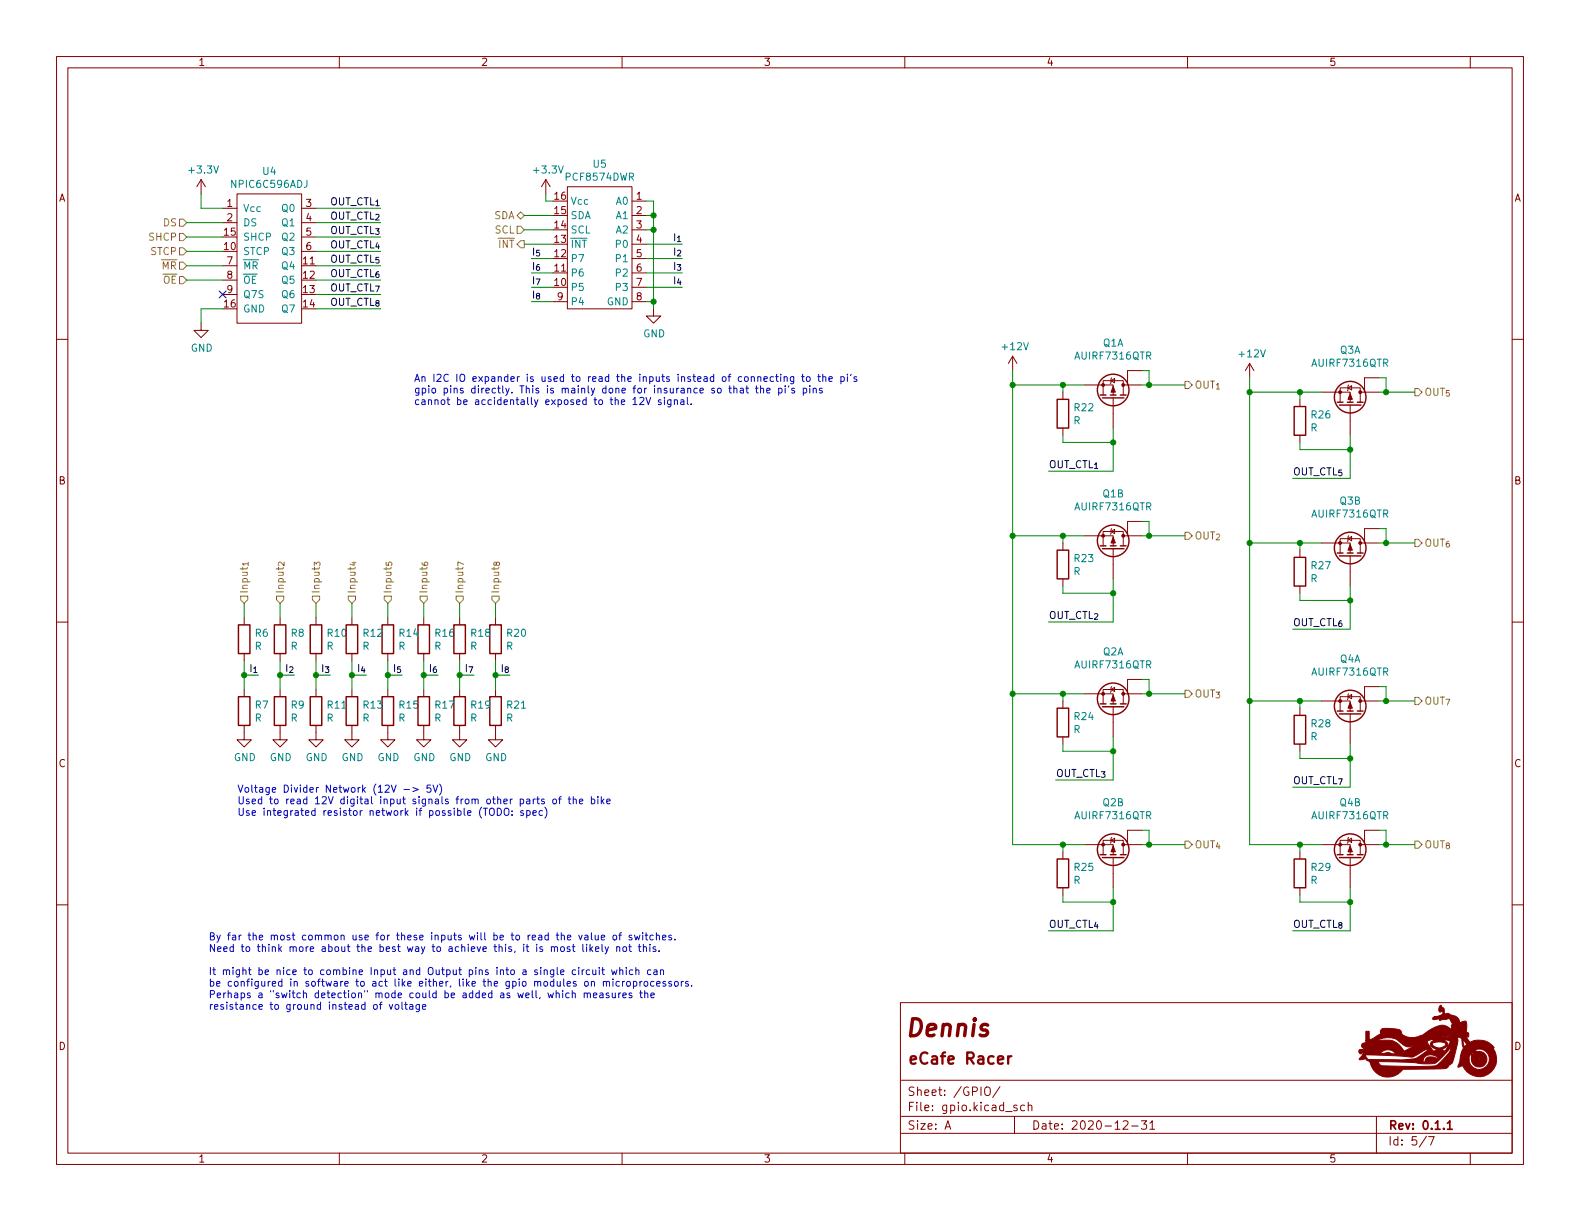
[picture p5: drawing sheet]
<svg xmlns="http://www.w3.org/2000/svg" width="279mm" height="216mm" viewBox="0 0 279 216" stroke-linecap="round" stroke-linejoin="round" font-family="sans-serif">
<g fill="none" stroke="#840000" stroke-width=".18">
<path d="M10 10h259.4v195.9h-259.4zM12 12h255.4v191.9h-255.4zM60 10v2M110 10v2M160 10v2M210 10v2M260 10v2M35.6 31.8l-.8 1.2M35.6 31.8v2.5M35.6 31.8l.7 1.2M39.4 36.8h2.5M39.4 39.4h2.5"/>
<path d="M41.9 34.3h11.4v22.9h-11.4zM53.3 36.8h2.6M53.3 39.4h2.6M96.5 31.8l-.7 1.2M96.5 31.8v2.5M96.5 31.8l.8 1.2M100.3 33h11.5v21.6h-11.5zM111.8 35.6h2.5M111.8 38.1h2.5M10 60h2M35.6 57.2v1.2h1.2l-1.2 1.3-1.3-1.3h1.3M39.4 47h2.5"/>
<path d="M39.4 49.5h2.5M39.4 52.1h2.5M53.3 41.9h2.6M53.3 44.5h2.6M97.8 48.3h2.5M97.8 53.3h2.5M99.4 52.3l-.2 .2h-.3l-.2-.2 .1-.5h.4l.2 .1a.84 .84 0 0 1-.3 1.1h-.3M111.8 40.6h2.5M111.8 43.2h2.5M111.8 45.7h2.5M111.8 48.3h2.5M111.8 50.8h2.5"/>
<path d="M111.8 53.3h2.5M115.6 54.6v1.3h1.2l-1.2 1.3-1.3-1.3h1.3M267.4 60h2M179.1 63l-.8 1.3M179.1 63v2.5M179.1 63l.7 1.3M188 69.3v1.3M188 75.7v1.3M191.8 68.1h5v1.8M195.1 69.9v-2.6h3.5v2.6M196.5 67.3l.6-.4v.8zM196.6 66.8l-.1 .1v.8l-.2 .1"/>
<path d="M196.8 70.4v5.3M199.4 68.1h2.5M201.9 65.5h-2.5v2.6h-.8M221 64.3l-.8 1.2M221 64.3v2.5M221 64.3l.7 1.2M229.9 70.6v1.3M229.9 77v1.2M233.7 69.3h5.1v1.8M237 71.1v-2.5h3.5v2.5M238.4 68.6l.6-.4v.8zM238.5 68.1l-.1 .1v.8l-.1 .1"/>
<path d="M238.8 71.6v5.4M241.3 69.3h2.5M243.8 66.8h-2.5v2.5h-.8M188 96v1.3M191.8 94.7h5v1.8M195.1 96.5v-2.5h3.5v2.5M196.5 94l.6-.4v.8zM196.6 93.5l-.1 .1v.8l-.2 .1M196.8 97v5.4M199.4 94.7h2.5M201.9 92.2h-2.5v2.5h-.8M229.9 97.3v1.3"/>
<path d="M233.7 96h5.1v1.8M237 97.8v-2.5h3.5v2.5M238.4 95.3l.6-.4v.7zM238.5 94.7l-.1 .2v.7l-.1 .2M238.8 98.3v5.3M241.3 96h2.5M243.8 93.5h-2.5v2.5h-.8M10 110h2M43.2 109.2v1.3M43.2 115.6v1.2M49.5 109.2v1.3M49.5 115.6v1.2"/>
<path d="M55.9 109.2v1.3M55.9 115.6v1.2M62.2 109.2v1.3M62.2 115.6v1.2M68.6 109.2v1.3M68.6 115.6v1.2M74.9 109.2v1.3M74.9 115.6v1.2M81.3 109.2v1.3M81.3 115.6v1.2M87.6 109.2v1.3M87.6 115.6v1.2"/>
<path d="M188 102.4v1.2M229.9 103.6v1.3M267.4 110h2M43.2 128.3v2.5h1.2l-1.2 1.3-1.3-1.3h1.3M43.2 121.9v1.3M49.5 128.3v2.5h1.3l-1.3 1.3-1.2-1.3h1.2M49.5 121.9v1.3M55.9 128.3v2.5h1.2l-1.2 1.3-1.3-1.3h1.3M55.9 121.9v1.3M62.2 128.3v2.5h1.3l-1.3 1.3-1.2-1.3h1.2M62.2 121.9v1.3M68.6 128.3v2.5h1.2l-1.2 1.3-1.3-1.3h1.3"/>
<path d="M68.6 121.9v1.3M74.9 128.3v2.5h1.3l-1.3 1.3-1.2-1.3h1.2M74.9 121.9v1.3M81.3 128.3v2.5h1.2l-1.2 1.3-1.3-1.3h1.3M81.3 121.9v1.3M87.6 128.3v2.5h1.3l-1.3 1.3-1.2-1.3h1.2M87.6 121.9v1.3M188 124v1.2M188 130.3v1.3M191.8 122.7h5v1.8M195.1 124.5v-2.6h3.5v2.6M196.5 121.9l.6-.4v.8z"/>
<path d="M196.6 121.4l-.1 .1v.8l-.2 .1M196.8 125v5.3M199.4 122.7h2.5M201.9 120.1h-2.5v2.6h-.8M229.9 125.2v1.3M229.9 131.6v1.2M233.7 124h5.1v1.7M237 125.7v-2.5h3.5v2.5M238.4 123.2l.6-.4v.8zM238.5 122.7l-.1 .1v.8l-.1 .1M238.8 126.2v5.4M241.3 124h2.5"/>
<path d="M243.8 121.4h-2.5v2.6h-.8M10 160h2M188 150.6v1.3M188 157v1.2M191.8 149.4h5v1.7M195.1 151.1v-2.5h3.5v2.5M196.5 148.6l.6-.4v.8zM196.6 148.1l-.1 .1v.8l-.2 .1M196.8 151.6v5.4M199.4 149.4h2.5M201.9 146.8h-2.5v2.6h-.8M229.9 150.6v1.3"/>
<path d="M229.9 157v1.2M233.7 149.4h5.1v1.7M237 151.1v-2.5h3.5v2.5M238.4 148.6l.6-.4v.8zM238.5 148.1l-.1 .1v.8l-.1 .1M238.8 151.6v5.4M241.3 149.4h2.5M243.8 146.8h-2.5v2.6h-.8M267.4 160h2M159.2 177.3h108.2v26.6h-108.2zM159.4 197.4h108M159.4 191h108"/>
<path d="M167.1 199.7l.5-1.5 .5 1.5M167.3 199.2h.7M174.2 192.4a.5 .5 0 0 1 .6-.2 .5 .5 0 0 1 .3 .5v.5a.5 .5 0 0 1-.5 .5 .5 .5 0 0 1-.5-.5zM176.8 192.1l-1.3 2M179.4 197.4v3M179.8 195.5l-.3-.1-.2 .2v.2l.5 .2v.3h-.5M181.2 195.5l-.4-.1-.3 .3v.4l.1 .2h.6M181.8 195.6l.2-.2 .4 .1 .1 .9M181.8 194.9v1.5M198.6 198.3l.6-.1 .2 .1 .1 .3-1 1.1h1M200.1 199.1h1.2M201.8 198.2h1l-.5 .5 .4 .2v.6l-.2 .2h-.5l-.2-.2"/>
<path d="M203.3 198.6l.5-.4v1.5M203.3 199.7h.9M243.4 197.4v6.5M60 203.9v2M110 203.9v2M159.4 200.4h108M160 203.9v2M210 203.9v2M252.3 200.9l-1.3 1.9M252.6 201h1l-.6 1.5M260 203.9v2"/>
</g>
<path d="M256 198.6l.4-.4v1.5M256 199.7h.8" fill="none" stroke="#840000" stroke-width=".3"/>
<path d="M178.3 186.8v1.3M178.9 186.8l-.4 .1-.2 .2" fill="none" stroke="#840000" stroke-width=".4"/>
<g fill="#840000" stroke="#840000" stroke-width=".18">
<path d="M241.5 182.4h.6v1.4h.3l1.7-1 .1-.1-.1-.5 .3-.3h2.3a.91 .91 0 0 1 1.1 .7l.2 .3 .3 .2a6.3 6.3 0 0 0 3.5 .4h3.6a1.04 1.04 0 0 0 1.3-1.1 1.5 1.5 0 0 1-1.8 1l-5.1 .1 1.7-.5a7.2 7.2 0 0 1 3.7-1.7l1.5 .6v-.7h.3l-.3-.4-.2-.4h.7l.3 .4h.3v.1l.1-.1h-.4l-.3-.4h-.7l-.3-.3-1.5 .3-.2-.2-1 .1-.2-.3 .3-.2h3.4l.7 .8 .1-.1-.8-.7h-3.4l3.2-.1-2.9 .1a1.34 1.34 0 0 0 1.3-.7l-.2-.3-.4 .2a.8 .8 0 0 1 .2-1.3l.4 .5a.52 .52 0 0 1 .2 .7l.1 .4 .6-.1 .6 .3a1.42 1.42 0 0 1 1.4 1.4l.6-.3h.6l.1 .8-.1 1 .4 .2v.4v.3l-.5-.1 .7 1.1a3.4 3.4 0 0 1 4.3 1l-.2 .1a3.1 3.1 0 0 1-1 4.6 3.1 3.1 0 0 1-4.4-1.6l-.8 .3 .4-1.4h1.6a1.79 1.79 0 0 0 2 1.8 1.79 1.79 0 0 0 1.5-2.2 1.79 1.79 0 0 0-2.3-1.3v.2l.3 .1a1.4 1.4 0 0 1 1.7 1.2 1.4 1.4 0 0 1-1.3 1.6 1.4 1.4 0 0 1-1.5-1.4h1.2l.1 .1 .2-.1-.2-.2-.1 .2h-1.2v-.7l-.2-.1-.2 .8h-1.6l.2-1.2h1.8l.2 .3 .1-.1-.2-.3-1.9 .1a1.05 1.05 0 0 0 .2-1.3l-.1-.8h.2l.3 1.1 .4-.4-.7-.9v.2h-.2a.58 .58 0 0 0-.8-.5 2.31 2.31 0 0 1-.1 1.8l-.8 2.6-.5 .4a1.19 1.19 0 0 1-1.5 .7l-6.7 .1a3.2 3.2 0 0 1-3.4 1.3 3.2 3.2 0 0 1-2.5-2.7h1.5l.4 .6 .4 .2h8.1a2.05 2.05 0 0 0 2.2-.8 5 5 0 0 0 1.7-2.2l-.1-.2-1.5 1.7a2.36 2.36 0 0 1-2.6 1.1h-.9a55.4 55.4 0 0 0-7.7-.4h-1.5l-.5-.2-.2-.3-.8 .2-.4-.1 .7-.8h.4l.5 .8 9.8 .1v.4l.3-.1a.99 .99 0 0 1 1.4-.8l.9 .3a1.52 1.52 0 0 0-2.6 .2h-2.9h.1a4.8 4.8 0 0 0 3.6-1.7l-.2-.2-.2 .1-1 .6a3 3 0 0 1-3 .6l-7.1-.3 .1-.2h2.9l1.4-.2 .9 .2h.5a1.67 1.67 0 0 0-2.8 0h-2.9v-.2l-.6 .2-.2-.4 .1-.3 .8-.2-.4-.4v-.4l.2-.1 1.1-.2-.6-.1v-.2l3.5-.1a3.2 3.2 0 0 1 3.3 2l1.6-.9h-.4a2.1 2.1 0 0 1-2.1-.8h4.9l1.2 1.7 .6-.3h.8l.6 .3 1-1.8-.9-.2-.1 .2a.58 .58 0 0 1 .4 .9 1.81 1.81 0 0 1-2.9-.1v-.4h.3a1.38 1.38 0 0 0 2.4 .2 1.66 1.66 0 0 0-2-.4l-.7 .2 .1-.2 .4-.3v-.1l-.2-.1-1 .4h-4.9l-.2-.2a3.3 3.3 0 0 0-3.6 0h-2.1z"/>
<path d="M196.8 122.9l.4 1.1h-.7z"/>
<path d="M238.8 124.2l.3 1h-.7z"/>
<path d="M196.8 68.3l.4 1h-.7z"/>
<path d="M238.8 69.6l.3 1h-.7z"/>
<path d="M196.8 95l.4 1h-.7z"/>
<path d="M238.8 96.3l.3 1h-.7z"/>
<path d="M196.8 149.6l.4 1h-.7z"/>
<path d="M238.8 149.6l.3 1h-.7z"/>
<circle cx="195.1" cy="122.7" r=".25"/>
<circle cx="198.6" cy="122.7" r=".25"/>
<circle cx="237" cy="124" r=".25"/>
<circle cx="240.5" cy="124" r=".25"/>
<circle cx="195.1" cy="68.1" r=".25"/>
<circle cx="198.6" cy="68.1" r=".25"/>
<circle cx="237" cy="69.3" r=".25"/>
<circle cx="240.5" cy="69.3" r=".25"/>
<circle cx="195.1" cy="94.7" r=".25"/>
<circle cx="198.6" cy="94.7" r=".25"/>
<circle cx="237" cy="96" r=".25"/>
<circle cx="240.5" cy="96" r=".25"/>
<circle cx="195.1" cy="149.4" r=".25"/>
<circle cx="198.6" cy="149.4" r=".25"/>
<circle cx="237" cy="149.4" r=".25"/>
<circle cx="240.5" cy="149.4" r=".25"/>
</g>
<g fill="none" stroke="#840000" stroke-width=".25">
<path d="M186.9 70.6h2.1v5.1h-2.1zM194.6 69.9h1M194.9 70.4h3.9M196.3 69.9h1.1M198.1 69.9h1M228.9 71.9h2v5.1h-2zM236.5 71.1h1M236.9 71.6h3.8M238.3 71.1h1M240 71.1h1M186.9 97.3h2.1v5.1h-2.1zM194.6 96.5h1"/>
<path d="M194.9 97h3.9M196.3 96.5h1.1M198.1 96.5h1M228.9 98.6h2v5h-2zM236.5 97.8h1M236.9 98.3h3.8M238.3 97.8h1M240 97.8h1M42.2 110.5h2v5.1h-2zM48.5 110.5h2v5.1h-2zM54.9 110.5h2v5.1h-2zM61.2 110.5h2v5.1h-2z"/>
<path d="M67.6 110.5h2v5.1h-2zM73.9 110.5h2v5.1h-2zM80.3 110.5h2v5.1h-2zM86.6 110.5h2v5.1h-2zM42.2 123.2h2v5.1h-2zM48.5 123.2h2v5.1h-2zM54.9 123.2h2v5.1h-2zM61.2 123.2h2v5.1h-2zM67.6 123.2h2v5.1h-2zM73.9 123.2h2v5.1h-2zM80.3 123.2h2v5.1h-2zM86.6 123.2h2v5.1h-2z"/>
<path d="M186.9 125.2h2.1v5.1h-2.1zM194.6 124.5h1M194.9 125h3.9M196.3 124.5h1.1M198.1 124.5h1M228.9 126.5h2v5.1h-2zM236.5 125.7h1M236.9 126.2h3.8M238.3 125.7h1M240 125.7h1M186.9 151.9h2.1v5.1h-2.1zM194.6 151.1h1"/>
<path d="M194.9 151.6h3.9M196.3 151.1h1.1M198.1 151.1h1M228.9 151.9h2v5.1h-2zM236.5 151.1h1M236.9 151.6h3.8M238.3 151.1h1M240 151.1h1"/>
<circle cx="196.8" cy="69" r="2.79"/>
<circle cx="238.8" cy="70.2" r="2.79"/>
<circle cx="196.8" cy="95.6" r="2.79"/>
<circle cx="238.8" cy="96.9" r="2.79"/>
<circle cx="196.8" cy="123.6" r="2.79"/>
<circle cx="238.8" cy="124.8" r="2.79"/>
<circle cx="196.8" cy="150.2" r="2.79"/>
<circle cx="238.8" cy="150.2" r="2.79"/>
</g>
<g fill="none" stroke="#848400" stroke-width=".18">
<path d="M31.7 38.7h.7l.6 .7-.6 .6h-.7zM91.4 38.1l.7-.6 .6 .6-.6 .6zM31.7 48.9h.7l.6 .6-.6 .7h-.7zM31.7 46.4h.7l.6 .6-.6 .6h-.7zM31.7 41.3h.7l.6 .6-.6 .6h-.7zM31.7 43.8h.7l.6 .7-.6 .6h-.7zM91.4 40h.7l.6 .6-.6 .7h-.7zM92.1 42.5h.6v1.3h-.6l-.7-.6zM209.5 67.4h.7l.6 .7-.6 .6h-.7zM250.2 68.7h.6l.7 .6-.7 .7h-.6zM209.5 94.1h.7l.6 .6-.6 .7h-.7zM250.2 95.4h.6l.7 .6-.7 .6h-.6z"/>
<path d="M42.5 105.4h1.3v.6l-.6 .7-.7-.7zM48.9 105.4h1.3v.6l-.7 .7-.6-.7zM55.2 105.4h1.3v.6l-.6 .7-.7-.7zM61.6 105.4h1.3v.6l-.7 .7-.6-.7zM67.9 105.4h1.3v.6l-.6 .7-.7-.7zM74.3 105.4h1.3v.6l-.7 .7-.6-.7zM80.6 105.4h1.3v.6l-.6 .7-.7-.7zM87 105.4h1.3v.6l-.7 .7-.6-.7zM209.5 122h.7l.6 .7-.6 .6h-.7zM250.2 123.3h.6l.7 .7-.7 .6h-.6zM209.5 148.7h.7l.6 .7-.6 .6h-.7zM250.2 148.7h.6l.7 .7-.7 .6h-.6z"/>
</g>
<path d="M94.4 51.5v1.2M95 52.3l-.1-.2v-.1l.4-.1 .1 .3-.5 .3 .1 .4 .4-.2-.2-.4M119.3 43.8v1.3M119.3 46.4v1.3M119.8 46.8h.6l-.4 .4 .3 .1v.4l-.1 .1-.4-.1M119.8 44.3l.4-.1 .2 .3-.6 .8h.6" fill="none" stroke="#000" stroke-width=".18"/>
<g fill="none" stroke="#0000c2" stroke-width=".18">
<path d="M111.9 71.5h.8M113.1 70.4l.5-.1 .3 .3-.8 .9h.8M114.2 70.3l.5 1.2 .4-1.2M116.9 70.7h-.3l-.2 .2 .1 .2 .4 .1v.3h-.5M117.5 70.7v.8M118.6 70.7v1l-.2 .3-.3-.1M118.6 70.7h-.3l-.3 .2 .2 .6h.4M119.3 70.8l.1-.1h.3l.1 .8M119.3 70.7v.8M120.4 70.7h.5v.8M120.9 71l-.4 .1-.2 .1 .2 .3h.4M121.5 70.3v1.1l.2 .1"/>
<path d="M122.2 71.4v.1M128.9 68.6h.5M129 68.2v1.1l.4 .2M129.8 68.8l.2-.2 .3 .1v.8M129.8 68.2v1.3M130.9 68.7h.5l.1 .8M131.5 68.9l-.5 .1-.1 .2 .1 .3 .5-.1M131.9 68.6h.5M132.1 68.2v1.1l.3 .2M133.6 68.6h.5M133.8 68.2v1.1l.3 .2M134.5 68.8l.2-.2 .3 .1v.8"/>
<path d="M134.5 68.2v1.3M135.1 67l.6-.1-.1-.2-.3-.1-.2 .2 .1 .6h.4M135.6 69.1l.6-.2-.1-.2-.3-.1-.2 .2v.6h.5M136.8 66.7l-.4-.1-.2 .2 .1 .6h.5M137.2 66.6h.4M137.3 66.2v1.1l.3 .1M137.7 68.7l.4-.1 .2 .3-.1 .5h-.5M137.7 68.6v1.3M138.1 66.2v.1M138.1 66.6v.8M138.7 66.7l.1-.1 .3 .1 .1 .7M138.7 66.6v.8"/>
<path d="M138.8 68.2v.1M138.8 68.6v.9M139.5 68.2l-.1 .3M140.4 66.6v1l-.3 .3-.3-.1M140.4 66.7l-.4-.1-.2 .2 .1 .6h.5M140.5 68.7l-.3-.1-.2 .2 .1 .2 .4 .1v.3h-.5M141.7 66.6h.5M141.9 66.2v1.1l.3 .1M142.1 68.7l.3-.1 .3 .3-.2 .5h-.4M142.1 68.6v1.3M142.7 66.7l.3-.1 .3 .2v.4l-.3 .2h-.3l-.1-.2zM143.2 68.2v.1"/>
<path d="M143.2 68.6v.9M143.8 68.8l.2-.2 .3 .1v.8M143.8 68.6v.9M144.6 66.6h.5M144.8 66.2v1.1l.3 .1M145.4 68.7l-.3-.1-.2 .2 .1 .2 .4 .1v.3h-.5M145.5 66.7l.2-.1 .3 .1v.7M145.5 66.2v1.2M146.6 67l.6-.1-.1-.2-.3-.1-.2 .2v.6h.5M148.7 66.7l.4-.1 .2 .2-.1 .6h-.5M148.7 66.6v1.3M149.9 66.2v.1"/>
<path d="M149.9 66.6v.8M150.5 66.2l-.1 .2M151.5 66.7l-.3-.1-.2 .2 .1 .2 .4 .1v.3h-.5M71.4 139.6h1M73 139.2l1 .4-1 .4M76.2 138.8h-.6l-.1 .6 .2-.1 .4 .1 .1 .1v.5l-.2 .1-.5-.1M76.6 138.8l.4 1.3 .4-1.3M77.7 138.6a1.46 1.46 0 0 1 0 2M86.7 143l.2-.1a.43 .43 0 0 1 .5 .4v.5a.42 .42 0 0 1-.4 .4 .42 .42 0 0 1-.4-.4v-.5zM87.9 142.9a.64 .64 0 0 1 .8 .6 .64 .64 0 0 1-.8 .7zM89.2 143.1l.3-.2a.43 .43 0 0 1 .5 .4v.5a.42 .42 0 0 1-.4 .4 .42 .42 0 0 1-.4-.4zM90.5 144.1v.1"/>
<path d="M90.5 143.4v.1M92.5 143.4l-.3-.1-.1 .2v.2l.4 .1v.3h-.4M93.1 141.3h.5l.1 .8M93.1 143.4l.4-.1 .3 .3-.2 .5h-.5M93.1 143.3v1.3M93.7 141.6l-.4 .1-.2 .1 .2 .3h.4M94.2 143.8l.6-.2v-.2l-.4-.1-.2 .2 .1 .6h.5M94.3 141.3v.8M94.7 141.3l-.4 .2M94.9 141.3h.5M95.1 140.9v1.1l.3 .1M95.9 143.4l-.3-.1-.3 .3 .1 .5h.5"/>
<path d="M96.2 141.3h-.3l-.2 .2 .1 .2 .4 .1v.3h-.5M96.4 142.7a1.46 1.46 0 0 1 0 2M97.9 141.3h.3l.2 .2v.4l-.2 .2h-.3l-.2-.2zM98.8 141.3h.5M99.3 140.9l-.3 .1v1.1M100.5 141.3h.5M100.6 140.9v1.1l.4 .1M101.4 141.4l.2-.1h.3v.8M101.4 140.9v1.2M102.5 141.7l.6-.1-.1-.3h-.4l-.1 .2v.6h.5M104.6 141.3h.3l.3 .2-.1 .6h-.5M104.6 140.9v1.2"/>
<path d="M105.7 140.9v.1M105.7 141.3v.8M106.3 140.9v1.2M106.5 141.7l.3 .4M106.8 141.3l-.5 .5M107.3 141.7l.6-.1-.1-.3h-.3l-.2 .2 .1 .6h.4M68.8 177.6l.3 .9 .3-.9M70 177.7l.3-.1 .2 .3v.3l-.2 .3-.3-.1-.1-.2zM71.1 177.2v1.1l.2 .2M71.6 177.6h.4M71.7 177.2v1.1l.3 .2M72.5 177.7h.4l.1 .8"/>
<path d="M73 177.9l-.4 .1-.2 .2 .2 .3 .4-.1M74.2 177.6v1.1l-.3 .2-.3-.1M74.2 177.7l-.4-.1-.2 .3 .1 .5h.5M74.7 178l.6-.1-.1-.2-.3-.1-.2 .2 .1 .6h.4M98 167.6l.2-.2 .3 .1 .1 .7M99.1 171.9l.6-.1v-.3h-.4l-.2 .2 .1 .6h.5M99.3 167.5l.3-.1 .2 .2v.4l-.2 .2h-.3l-.2-.2zM100.6 175.6h-.3l-.3 .2 .2 .6h.4M100.8 167.5l-.3-.1-.2 .2v.2l.5 .1v.3h-.5M101.2 175.7l.2-.1h.3v.8M101.2 167.4h.5M101.2 175.2v1.2"/>
<path d="M101.4 167v1.1l.3 .1M101.8 171.5h-.4l-.2 .2 .1 .6h.5M102.3 165.4l.3 .8 .3-.8M102.3 171.1v.1M102.3 171.5v.8M102.9 171.5v.8M103.1 167v1.1l.1 .1M103.3 171.5l-.4 .2M103.3 175.7l.2-.1h.3l.1 .8M103.3 175.6v.8M103.4 165.4h.5l.1 .8M103.5 173.6l.3-.1 .2 .3v.3l-.2 .3-.3-.1-.1-.2z"/>
<path d="M103.7 167v.1M103.7 167.4v.8M103.9 175.8l.1-.2h.3l.1 .8M104 165.7h-.4l-.2 .2 .2 .3 .4-.1M104.3 171.5h-.4l-.2 .2 .1 .6h.5M104.3 167v1.2M104.5 167.8l.3 .4M104.6 164.9v1.1l.2 .2M104.6 173.7l.2-.2 .3 .1v.8M104.6 173.5v.9M104.8 171.5l.1 .8h.3l.2-.1M104.8 167.4l-.5 .5"/>
<path d="M104.9 176l.6-.1v-.3h-.4l-.2 .2 .1 .6h.5M105.2 165.4l.1 .7 .3 .1 .2-.1M105.3 167.8l.6-.1-.1-.2-.3-.1-.2 .2 .1 .6h.4M105.4 171.5v.8M105.8 165.4v.8M106 171.1v.1M106 171.5v.8M106.1 175.6h.5v.8M106.3 165.8l.6-.1v-.3h-.4l-.2 .1 .1 .6h.5M106.4 171.5h.5M106.5 167v1.1l.1 .1M106.6 171.1v1.1l.3 .1"/>
<path d="M106.6 175.9h-.4l-.2 .2 .2 .3h.4M106.7 173.7l.2-.2 .3 .1v.8M106.7 173.5v.9M107 167.4l.3 .8M107.2 173.7l.2-.2 .3 .1 .1 .8M107.6 167.4l-.4 1.1-.2 .2M107.7 175.6h-.3l-.2 .2v.1l.5 .2v.3h-.5M108.1 171.5l.3 .8 .2-.6 .3 .6 .2-.8M108.3 175.6v.8h.3l.2-.1M108.4 173.1v.1M108.4 173.5v.9M108.5 165.4h.3l.3 .2v.4l-.3 .2-.3-.1-.1-.1z"/>
<path d="M108.8 175.6v.8M109.1 167.5l.1-.1 .3 .1 .1 .7M109.1 167.4v.8M109.4 165.4h.5M109.4 175.6v.8M109.5 173.6l-.3-.1-.3 .3 .2 .5h.4M109.6 171.6l.2-.1h.3v.8M109.6 171.1v1.2M109.8 175.6l-.4 .2M109.9 164.9l-.3 .2v1.1M110.1 173.5v.9M110.1 176l.6-.1v-.3h-.4l-.2 .2 .1 .6h.5"/>
<path d="M110.3 167.5l.3-.1 .2 .2v.4l-.2 .2h-.3l-.2-.2zM110.4 173.5l-.3 .3M110.7 171.1v.1M110.7 171.5v.8M110.9 173.7l.1-.2 .4 .2 .1 .4-.1 .2-.4 .1-.1-.1zM111.2 167.4h.5M111.4 167v1.1l.3 .1M111.7 165.4h-.3l-.2 .1 .1 .2 .4 .1v.3h-.5M111.7 175.6h-.3l-.2 .2 .1 .1 .4 .2v.3h-.5M111.9 171.5h-.4l-.2 .2 .1 .6h.5M112 173.6l.4-.1 .2 .3-.1 .5h-.5M112 173.5v1.3"/>
<path d="M112.2 165.4l.2 .8 .3-.6 .2 .6 .3-.8M112.4 171.6l.2-.1h.3l.1 .8M112.4 171.1v1.2M112.9 167.4h.4M113 167v1.1l.3 .1M113.1 175.6h.5M113.2 173.5v.9M113.3 175.2v1l.3 .2M113.5 173.5l-.3 .3M113.7 164.9v.2M113.7 165.4v.8M113.8 167.5l.2-.1 .3 .1v.7"/>
<path d="M113.8 167v1.2M114 173.6l.3-.1 .3 .3v.3l-.3 .3-.3-.1-.1-.2zM114 175.7l.2-.1h.3l.1 .8M114 175.2v1.2M114.1 165.4h.5M114.3 164.9v1.1l.3 .2M114.9 167v.1M114.9 167.4v.8M115.1 171.5h-.4l-.2 .2 .1 .6h.5M115.1 176l.6-.1-.1-.3h-.3l-.2 .2 .1 .6h.4M115.5 165.4h-.3l-.3 .2 .1 .5h.5M115.6 171.5h.5l.1 .8"/>
<path d="M115.6 173.6l-.3-.1-.3 .3 .2 .5h.4M115.9 167.5l-.3-.1-.1 .2v.2l.4 .1v.3h-.4M116.1 165.5l.2-.1h.3v.8M116.1 164.9v1.3M116.1 174l.6-.2v-.2l-.4-.1-.2 .2 .1 .6h.5M116.2 171.8l-.4 .1-.2 .1 .2 .3h.4M116.6 168.1v.1M116.8 171.6l.2-.1h.3v.8M116.8 171.5v.8M117.2 165.8l.6-.1-.1-.3h-.4l-.1 .1v.6h.5M117.7 173.6l-.3-.1-.2 .2 .1 .2 .4 .1v.3h-.5M118.7 165.4h-.3l-.2 .1 .1 .2 .4 .1v.3h-.5"/>
<path d="M118.7 173.6l-.3-.1-.2 .2 .1 .2 .4 .1v.3h-.5M119.3 166.1v.1M119.4 173.6l.3-.1 .2 .3v.3l-.2 .3-.3-.1-.1-.2zM120.5 173.5v.9M120.8 173.5l-.3 .3M121.7 173.6l-.3-.1-.2 .2 .1 .2 .4 .1v.3h-.5M122.3 174.3v.1"/>
</g>
<g fill="none" stroke="#008400" stroke-width=".18">
<path d="M33 39.4h6.4M35.6 34.3v2.5h3.8M55.9 39.4h11.4M55.9 36.8h11.4M92.7 38.1h5.1M96.5 34.3v1.3h1.3M114.3 38.1h1.3M114.3 35.6h1.3v19M33 47h6.4M33 44.5h6.4M33 41.9h6.4M33 49.5h6.4"/>
<path d="M39.4 54.6h-3.8v2.6M55.9 47h11.4M55.9 44.5h11.4M55.9 52.1h11.4M55.9 41.9h11.4M55.9 49.5h11.4M55.9 54.6h11.4M92.7 43.2h5.1M92.7 40.6h5.1M94 50.8h3.8M94 48.3h3.8M94 45.7h3.8"/>
<path d="M94 53.3h3.8M114.3 43.2h6.3M114.3 50.8h6.3M114.3 48.3h6.3M114.3 40.6h1.3M114.3 45.7h6.3M114.3 53.3h1.3M179.1 68.1h12.7M179.1 65.5v83.9h12.7M188 77v1.2h8.8M188 68.1v1.2M196.8 75.7v7.6h-11.4"/>
<path d="M201.9 68.1h7.6M201.9 65.5h1.3v2.6M221 66.8v82.6h12.7M221 69.3h12.7M229.9 69.3v1.3M229.9 78.2v1.3h8.9M238.8 77v7.6h-10.2M243.8 69.3h6.4M243.8 66.8h1.3v2.5M179.1 94.7h12.7M188 94.7v1.3M201.9 94.7h7.6"/>
<path d="M201.9 92.2h1.3v2.5M221 96h12.7M229.9 96v1.3M243.8 96h6.4M243.8 93.5h1.3v2.5M43.2 106.7v2.5M43.2 116.8v5.1M49.5 106.7v2.5M49.5 116.8v5.1M55.9 106.7v2.5M55.9 116.8v5.1M62.2 106.7v2.5"/>
<path d="M62.2 116.8v5.1M68.6 106.7v2.5M68.6 116.8v5.1M74.9 106.7v2.5M74.9 116.8v5.1M81.3 106.7v2.5M81.3 116.8v5.1M87.6 106.7v2.5M87.6 116.8v5.1M188 103.6v1.3h8.8M196.8 102.4v7.6h-11.4M229.9 104.9v1.3h8.9"/>
<path d="M238.8 103.6v7.7h-10.2M179.1 122.7h12.7M188 122.7v1.3M188 131.6v1.2h8.8M196.8 130.3v7.6h-10.1M201.9 120.1h1.3v2.6M201.9 122.7h7.6M221 124h12.7M229.9 124v1.2M229.9 132.8v1.3h8.9M238.8 131.6v7.6h-10.2M243.8 124h6.4"/>
<path d="M243.8 121.4h1.3v2.6M188 149.4v1.2M188 158.2v1.3h8.8M196.8 157v7.6h-11.4M201.9 146.8h1.3v2.6M201.9 149.4h7.6M229.9 149.4v1.2M229.9 158.2v1.3h8.9M238.8 157v7.6h-10.2M243.8 149.4h6.4M243.8 146.8h1.3v2.6"/>
</g>
<path d="M38.8 51.5l1.2 1.2M40 51.5l-1.2 1.2" fill="none" stroke="#000084" stroke-width=".18"/>
<g fill="#008400" stroke="#008400" stroke-width=".18">
<circle cx="188" cy="94.7" r=".46"/>
<circle cx="221" cy="96" r=".46"/>
<circle cx="188" cy="68.1" r=".46"/>
<circle cx="203.2" cy="94.7" r=".46"/>
<circle cx="196.8" cy="78.2" r=".46"/>
<circle cx="196.8" cy="104.9" r=".46"/>
<circle cx="203.2" cy="68.1" r=".46"/>
<circle cx="238.8" cy="134.1" r=".46"/>
<circle cx="245.1" cy="149.4" r=".46"/>
<circle cx="245.1" cy="124" r=".46"/>
<circle cx="245.1" cy="96" r=".46"/>
<circle cx="221" cy="69.3" r=".46"/>
<circle cx="229.9" cy="69.3" r=".46"/>
<circle cx="229.9" cy="149.4" r=".46"/>
<circle cx="229.9" cy="124" r=".46"/>
<circle cx="221" cy="124" r=".46"/>
<circle cx="238.8" cy="159.5" r=".46"/>
<circle cx="188" cy="149.4" r=".46"/>
<circle cx="203.2" cy="122.7" r=".46"/>
<circle cx="188" cy="122.7" r=".46"/>
<circle cx="196.8" cy="159.5" r=".46"/>
<circle cx="196.8" cy="132.8" r=".46"/>
<circle cx="203.2" cy="149.4" r=".46"/>
<circle cx="238.8" cy="79.5" r=".46"/>
<circle cx="245.1" cy="69.3" r=".46"/>
<circle cx="238.8" cy="106.2" r=".46"/>
<circle cx="229.9" cy="96" r=".46"/>
<circle cx="87.6" cy="119.4" r=".46"/>
<circle cx="74.9" cy="119.4" r=".46"/>
<circle cx="81.3" cy="119.4" r=".46"/>
<circle cx="179.1" cy="68.1" r=".46"/>
<circle cx="179.1" cy="94.7" r=".46"/>
<circle cx="179.1" cy="122.7" r=".46"/>
<circle cx="49.5" cy="119.4" r=".46"/>
<circle cx="43.2" cy="119.4" r=".46"/>
<circle cx="62.2" cy="119.4" r=".46"/>
<circle cx="68.6" cy="119.4" r=".46"/>
<circle cx="55.9" cy="119.4" r=".46"/>
<circle cx="115.6" cy="38.1" r=".46"/>
<circle cx="115.6" cy="40.6" r=".46"/>
<circle cx="115.6" cy="53.3" r=".46"/>
</g>
<text font-size="4.2" fill="#840000" x="159.9" y="183.3">Dennis</text>
<text font-size="2.8" fill="#840000" x="160.4" y="188.2">eCafe Racer</text>
<g font-size="2.1" fill="#840000">
<text x="160.4" y="196.5">File: gpio.kicad_sch</text>
<text x="160.4" y="193.8">Sheet: /GPIO/</text>
<text x="160.4" y="199.7">Size: A</text>
<text x="182.4" y="199.7">Date: 2020-12-31</text>
<text x="245.4" y="199.7">Rev: 0.1.1</text>
<text x="245.4" y="202.5">Id: 5/7</text>
</g>
<g font-size="1.8" fill="#840000">
<text x="35" y="11.6">1</text>
<text x="85" y="11.6">2</text>
<text x="135" y="11.6">3</text>
<text x="185" y="11.6">4</text>
<text x="235" y="11.6">5</text>
<text x="10.3" y="35.6">A</text>
<text x="98.1" y="35.3">16</text>
<text x="112.5" y="35.3">1</text>
<text x="267.7" y="35.6">A</text>
<text x="39.7" y="41.7">15</text>
<text x="40.1" y="36.6">1</text>
<text x="40.1" y="39.1">2</text>
<text x="98.1" y="40.4">14</text>
<text x="98.1" y="37.8">15</text>
<text x="112.5" y="37.8">2</text>
<text x="112.5" y="40.4">3</text>
<text x="39.7" y="44.2">10</text>
<text x="40.1" y="46.7">7</text>
<text x="98.1" y="42.9">13</text>
<text x="112.5" y="42.9">4</text>
<text x="112.5" y="45.5">5</text>
<text x="40.1" y="49.3">8</text>
<text x="40.1" y="51.8">9</text>
<text x="112.5" y="48">6</text>
<text x="112.5" y="50.5">7</text>
<text x="112.5" y="53.1">8</text>
<text x="39.7" y="54.4">16</text>
<text x="10.3" y="85.7">B</text>
<text x="267.7" y="85.7">B</text>
<text x="10.3" y="135.6">C</text>
<text x="267.7" y="135.6">C</text>
<text x="10.3" y="185.7">D</text>
<text x="267.7" y="185.7">D</text>
<text x="35" y="205.6">1</text>
<text x="85" y="205.6">2</text>
<text x="135" y="205.6">3</text>
<text x="185" y="205.6">4</text>
<text x="235" y="205.6">5</text>
</g>
<g font-size="1.8" fill="#008484">
<text x="104.9" y="29.6">U5</text>
<text x="33.6" y="30.7">+3.3V</text>
<text x="41.1" y="33.2">NPIC6C596ADJ</text>
<text x="46.5" y="30.9">U4</text>
<text x="94.6" y="30.7">+3.3V</text>
<text x="100.2" y="31.9">PCF8574DWR</text>
<text x="42.9" y="37.5">Vcc</text>
<text x="42.9" y="40">DS</text>
<text x="50" y="37.5">Q0</text>
<text x="50" y="40">Q1</text>
<text x="100.8" y="41.3">SCL</text>
<text x="100.8" y="38.7">SDA</text>
<text x="100.8" y="36.2">Vcc</text>
<text x="109" y="36.2">A0</text>
<text x="109" y="38.7">A1</text>
<text x="109" y="41.3">A2</text>
<text x="42.9" y="45.1">STCP</text>
<text x="42.9" y="42.5">SHCP</text>
<text x="42.9" y="47.6">~MR</text>
<text x="50" y="47.6">Q4</text>
<text x="50" y="42.5">Q2</text>
<text x="50" y="45.1">Q3</text>
<text x="100.8" y="46.4">P7</text>
<text x="100.8" y="43.8">~INT</text>
<text x="109.1" y="43.8">P0</text>
<text x="109.1" y="46.4">P1</text>
<text x="42.9" y="50.2">~OE</text>
<text x="42.9" y="52.7">Q7S</text>
<text x="50" y="50.2">Q5</text>
<text x="50" y="52.7">Q6</text>
<text x="100.8" y="54">P4</text>
<text x="100.8" y="51.4">P5</text>
<text x="100.8" y="48.9">P6</text>
<text x="107.3" y="54">GND</text>
<text x="109.1" y="48.9">P2</text>
<text x="109.1" y="51.4">P3</text>
<text x="42.9" y="55.2">GND</text>
<text x="50" y="55.2">Q7</text>
<text x="113.7" y="59.6">GND</text>
<text x="33.7" y="62.2">GND</text>
<text x="177.3" y="61.9">+12V</text>
<text x="190.3" y="63.6">AUIRF7316QTR</text>
<text x="195" y="61.3">Q1A</text>
<text x="219.3" y="63.2">+12V</text>
<text x="232.2" y="64.8">AUIRF7316QTR</text>
<text x="236.9" y="62.5">Q3A</text>
<text x="189.8" y="75">R</text>
<text x="190" y="72.7">R22</text>
<text x="231.7" y="76.3">R</text>
<text x="231.9" y="74">R26</text>
<text x="195" y="87.9">Q1B</text>
<text x="236.9" y="89.2">Q3B</text>
<text x="190.3" y="90.2">AUIRF7316QTR</text>
<text x="232.2" y="91.5">AUIRF7316QTR</text>
<text x="189.8" y="101.7">R</text>
<text x="190" y="99.4">R23</text>
<text x="231.9" y="100.6">R27</text>
<text x="231.7" y="102.9">R</text>
<text x="45.1" y="112.6">R6</text>
<text x="51.5" y="112.6">R8</text>
<text x="58" y="112.6">R10</text>
<text x="64.3" y="112.6">R12</text>
<text x="70.7" y="112.6">R14</text>
<text x="77" y="112.6">R16</text>
<text x="83.4" y="112.6">R18</text>
<text x="89.7" y="112.6">R20</text>
<text x="45" y="114.9">R</text>
<text x="51.4" y="114.9">R</text>
<text x="57.7" y="114.9">R</text>
<text x="64.1" y="114.9">R</text>
<text x="70.4" y="114.9">R</text>
<text x="76.8" y="114.9">R</text>
<text x="83.1" y="114.9">R</text>
<text x="89.5" y="114.9">R</text>
<text x="190.3" y="118.2">AUIRF7316QTR</text>
<text x="195" y="115.9">Q2A</text>
<text x="232.2" y="119.4">AUIRF7316QTR</text>
<text x="236.9" y="117.1">Q4A</text>
<text x="45.1" y="125.3">R7</text>
<text x="51.5" y="125.3">R9</text>
<text x="58" y="125.3">R11</text>
<text x="64.3" y="125.3">R13</text>
<text x="70.7" y="125.3">R15</text>
<text x="77" y="125.3">R17</text>
<text x="83.4" y="125.3">R19</text>
<text x="89.7" y="125.3">R21</text>
<text x="45" y="127.6">R</text>
<text x="51.4" y="127.6">R</text>
<text x="57.7" y="127.6">R</text>
<text x="64.1" y="127.6">R</text>
<text x="70.4" y="127.6">R</text>
<text x="76.8" y="127.6">R</text>
<text x="83.1" y="127.6">R</text>
<text x="89.5" y="127.6">R</text>
<text x="189.8" y="129.6">R</text>
<text x="190" y="127.3">R24</text>
<text x="231.7" y="130.9">R</text>
<text x="231.9" y="128.6">R28</text>
<text x="41.3" y="134.6">GND</text>
<text x="47.7" y="134.6">GND</text>
<text x="54" y="134.6">GND</text>
<text x="60.4" y="134.6">GND</text>
<text x="66.7" y="134.6">GND</text>
<text x="73.1" y="134.6">GND</text>
<text x="79.4" y="134.6">GND</text>
<text x="85.8" y="134.6">GND</text>
<text x="195" y="142.5">Q2B</text>
<text x="236.9" y="142.5">Q4B</text>
<text x="190.3" y="144.8">AUIRF7316QTR</text>
<text x="232.2" y="144.8">AUIRF7316QTR</text>
<text x="190" y="154">R25</text>
<text x="231.9" y="154">R29</text>
<text x="189.8" y="156.3">R</text>
<text x="231.7" y="156.3">R</text>
</g>
<g font-size="1.8" fill="#848400">
<text x="28.9" y="40">DS</text>
<text x="87.3" y="38.7">SDA</text>
<text x="87.5" y="41.3">SCL</text>
<text x="26.5" y="42.5">SHCP</text>
<text x="26.7" y="45.1">STCP</text>
<text x="28.6" y="47.6">~MR</text>
<text x="88.2" y="43.8">~INT</text>
<text x="28.8" y="50.2">~OE</text>
<text x="211.2" y="68.7">OUT_{1}</text>
<text x="251.8" y="70">OUT_{5}</text>
<text x="211.2" y="95.4">OUT_{2}</text>
<text x="251.8" y="96.6">OUT_{6}</text>
<text x="43.8" y="105" transform="rotate(-90 43.8 105)">Input_{1}</text>
<text x="50.2" y="105" transform="rotate(-90 50.2 105)">Input_{2}</text>
<text x="56.5" y="105" transform="rotate(-90 56.5 105)">Input_{3}</text>
<text x="62.9" y="105" transform="rotate(-90 62.9 105)">Input_{4}</text>
<text x="69.2" y="105" transform="rotate(-90 69.2 105)">Input_{5}</text>
<text x="75.6" y="105" transform="rotate(-90 75.6 105)">Input_{6}</text>
<text x="81.9" y="105" transform="rotate(-90 81.9 105)">Input_{7}</text>
<text x="88.3" y="105" transform="rotate(-90 88.3 105)">Input_{8}</text>
<text x="211.2" y="123.3">OUT_{3}</text>
<text x="251.8" y="124.6">OUT_{7}</text>
<text x="211.2" y="150">OUT_{4}</text>
<text x="251.8" y="150">OUT_{8}</text>
</g>
<g font-size="1.8">
<text x="54.1" y="36.6">3 OUT_CTL_{1}</text>
<text x="54.1" y="39.1">4 OUT_CTL_{2}</text>
<text x="54.1" y="41.7">5 OUT_CTL_{3}</text>
<text x="53.6" y="46.7">11OUT_CTL_{5}</text>
<text x="54.1" y="44.2">6 OUT_CTL_{4}</text>
<text x="94" y="47.7">I_{6} 11</text>
<text x="94" y="45.2">I_{5} 12</text>
<text x="116.8" y="42.6">I_{1}</text>
<text x="53.6" y="49.3">12OUT_CTL_{6}</text>
<text x="53.6" y="51.8">13OUT_CTL_{7}</text>
<text x="94" y="50.3">I_{7} 10</text>
<text x="116.8" y="50.3">I_{4}</text>
<text x="53.6" y="54.4">14OUT_CTL_{8}</text>
<text x="185.4" y="82.8">OUT_CTL_{1}</text>
<text x="228.6" y="84">OUT_CTL_{5}</text>
<text x="185.4" y="109.4">OUT_CTL_{2}</text>
<text x="228.6" y="110.7">OUT_CTL_{6}</text>
<text x="186.7" y="137.4">OUT_CTL_{3}</text>
<text x="228.6" y="138.7">OUT_CTL_{7}</text>
<text x="185.4" y="164.1">OUT_CTL_{4}</text>
<text x="228.6" y="164.1">OUT_CTL_{8}</text>
</g>
<g font-size="1.8" fill="#0000c2">
<text x="73.2" y="67.5">An I2C IO expander is used to read the inputs instead of connecting to the pi's</text>
<text x="73.2" y="69.6">gpio pins directly. This is mainly done for insurance so that the pi's pins</text>
<text x="73.2" y="71.6">cannot be accidentally exposed to the 12V signal.</text>
<text x="41.9" y="140.2">Voltage Divider Network (12V -&gt; 5V)</text>
<text x="41.9" y="142.2">Used to read 12V digital input signals from other parts of the bike</text>
<text x="41.9" y="144.2">Use integrated resistor network if possible (TODO: spec)</text>
<text x="36.8" y="166.3">By far the most common use for these inputs will be to read the value of switches.</text>
<text x="36.8" y="168.3">Need to think more about the best way to achieve this, it is most likely not this.</text>
<text x="36.8" y="172.4">It might be nice to combine Input and Output pins into a single circuit which can</text>
<text x="36.8" y="174.4">be configured in software to act like either, like the gpio modules on microprocessors.</text>
<text x="36.8" y="176.5">Perhaps a &quot;switch detection&quot; mode could be added as well, which measures the</text>
<text x="36.8" y="178.5">resistance to ground instead of voltage</text>
</g>
<g font-size="1.8" fill="#008400">
<text x="41.9" y="118.8">I_{1}</text>
<text x="48.2" y="118.8">I_{2}</text>
<text x="54.6" y="118.8">I_{3}</text>
<text x="60.9" y="118.8">I_{4}</text>
<text x="67.3" y="118.8">I_{5}</text>
<text x="73.6" y="118.8">I_{6}</text>
<text x="80" y="118.8">I_{7}</text>
<text x="86.3" y="118.8">I_{8}</text>
</g>
</svg>
